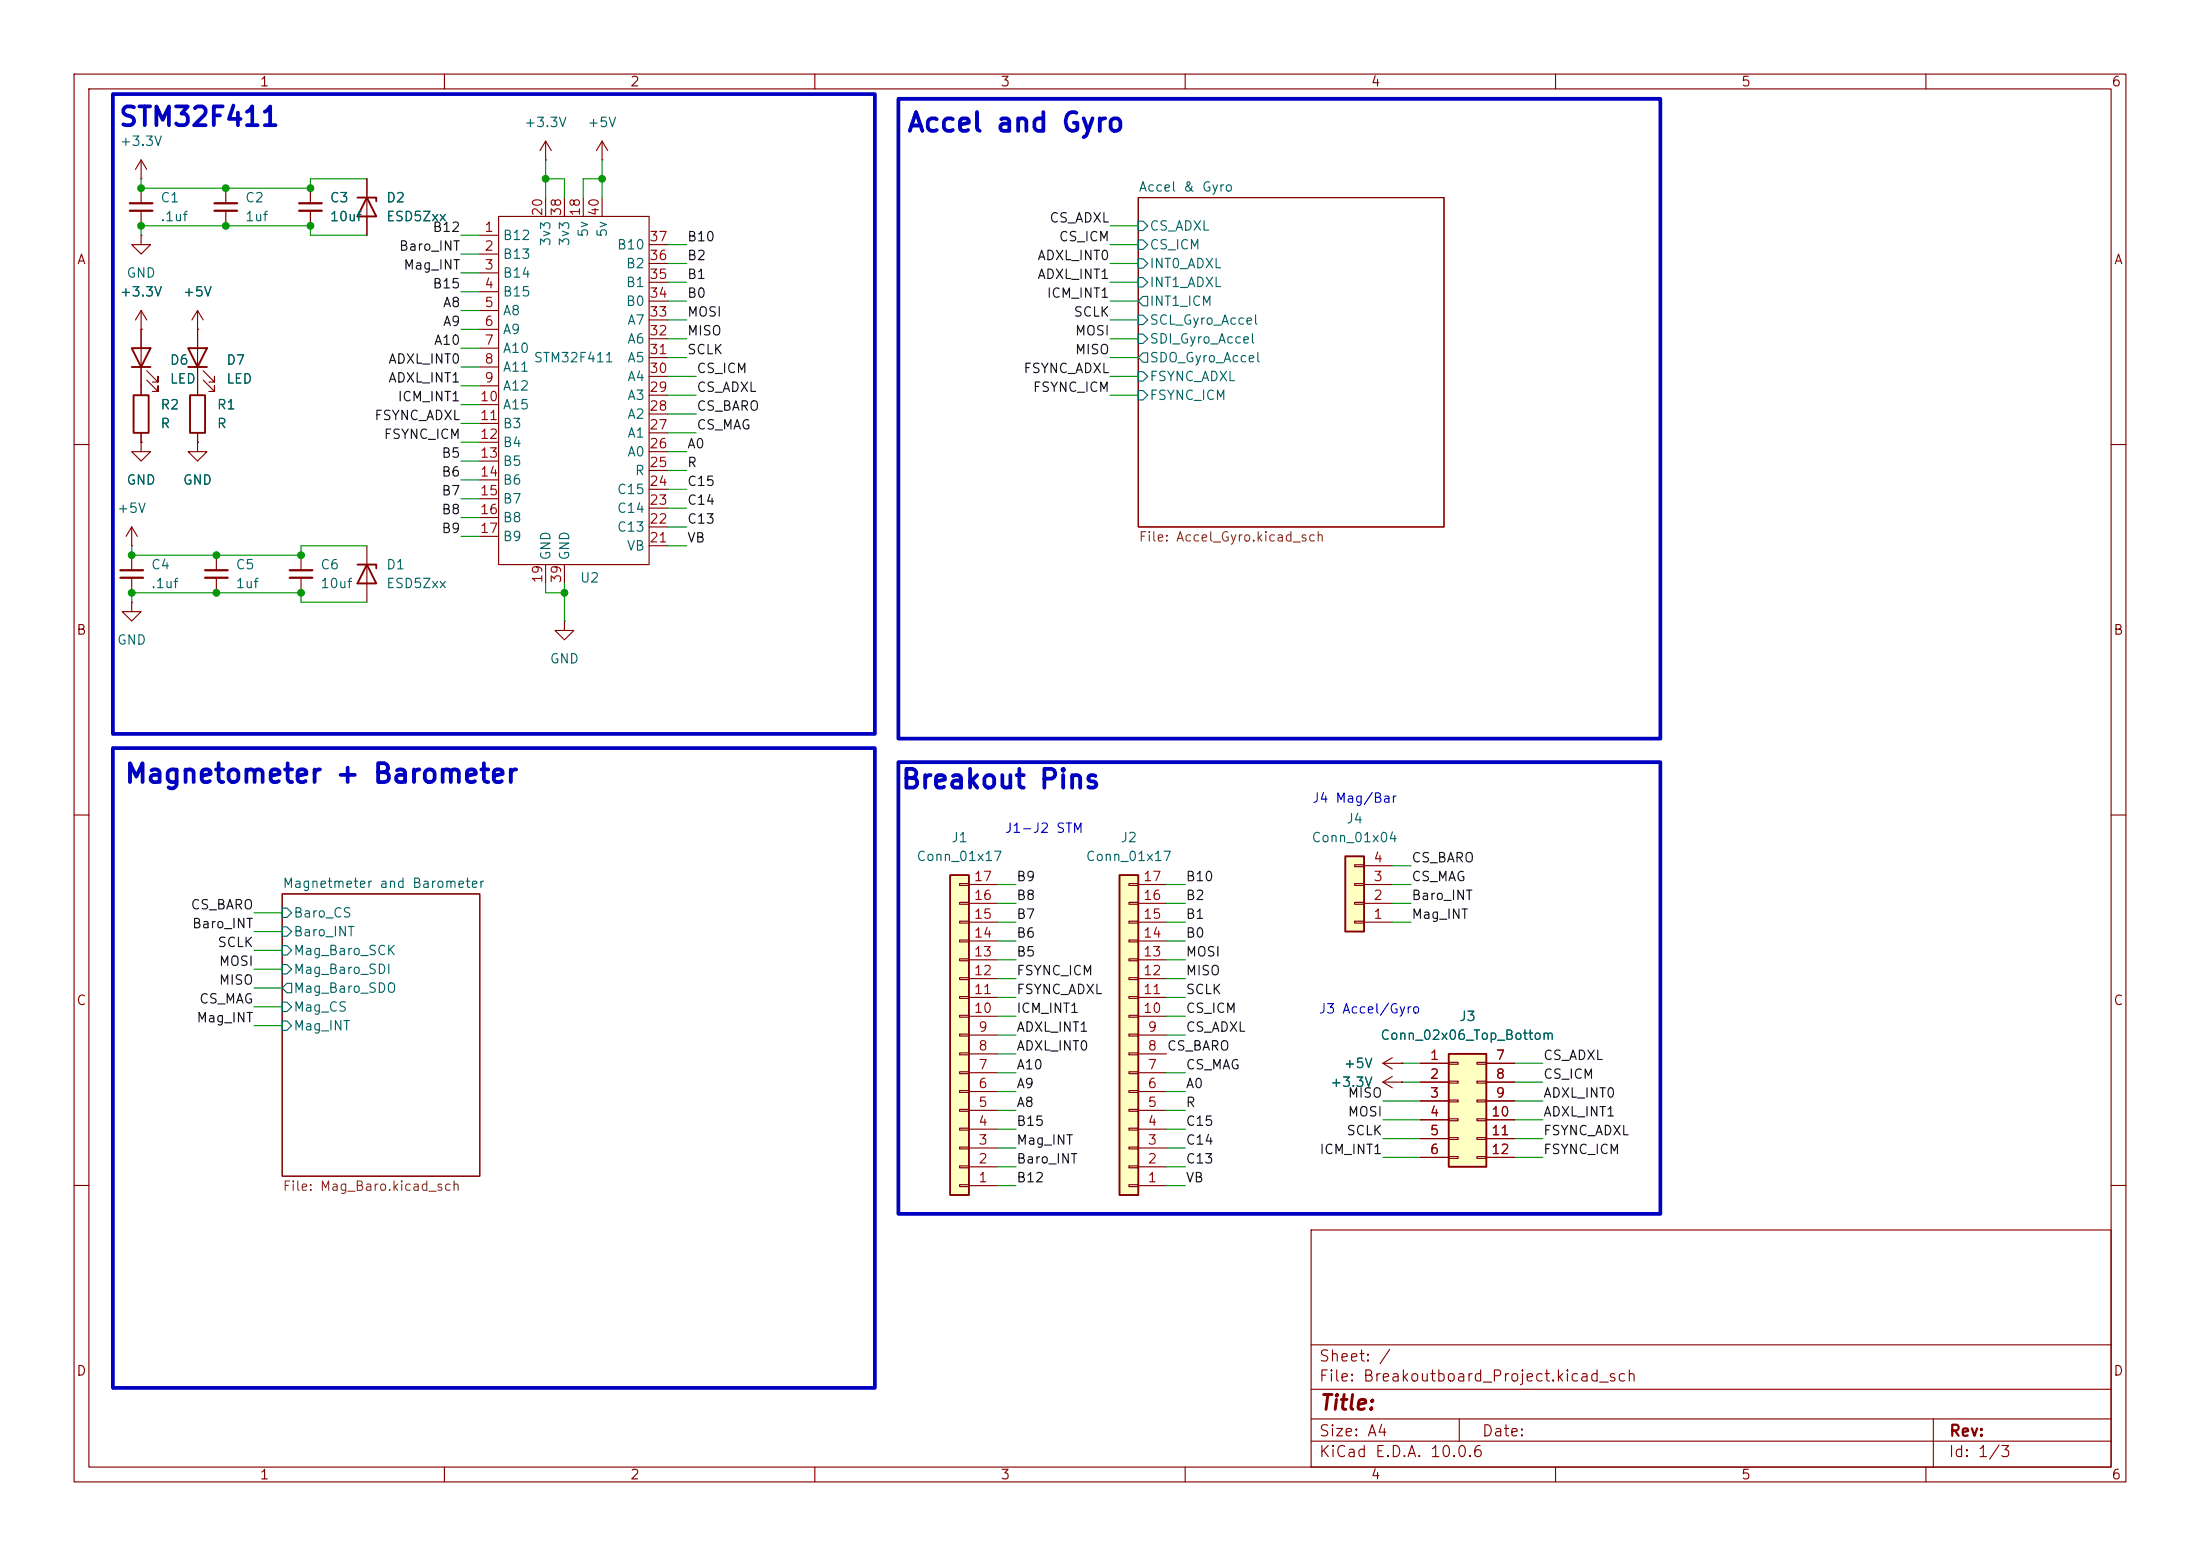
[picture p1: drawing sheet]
<svg xmlns="http://www.w3.org/2000/svg" width="297mm" height="210mm" viewBox="0 0 297 210" stroke-linecap="round" stroke-linejoin="round" font-family="sans-serif">
<g fill="none" stroke="#840000" stroke-width=".15">
<path d="M10 10h277v190h-277zM12 12h273v186h-273zM60 10v2M110 10v2M160 10v2M210 10v2M260 10v2M153.7 26.7h41.2v44.4h-41.2zM10 60h2M285 60h2M10 110h2M285 110h2"/>
<path d="M38.1 120.7h26.7v38.1h-26.7zM10 160h2M177 166h108v32h-108zM285 160h2M60 198v2M110 198v2M160 198v2M177 194.5h108M177 191.5h108M177 187.5h108M177 181.5h108M197 191.5v3"/>
<path d="M210 198v2M260 198v2M261 191.5v6.5"/>
</g>
<g fill="none" stroke="#006464" stroke-width=".15">
<path d="M153.7 29.8h.6l.6 .7-.6 .6h-.6zM153.7 32.4h.6l.6 .6-.6 .7h-.6zM153.7 34.9h.6l.6 .7-.6 .6h-.6zM153.7 37.5h.6l.6 .6-.6 .6h-.6zM153.7 42.5h.6l.6 .7-.6 .6h-.6zM153.7 45.1h.6l.6 .6-.6 .7h-.6zM153.7 50.2h.6l.6 .6-.6 .6h-.6zM153.7 52.7h.6l.6 .6-.6 .7h-.6zM154.3 40h.6v1.3h-.6l-.6-.7zM154.3 47.6h.6v1.3h-.6l-.6-.6zM38.1 122.6h.6l.7 .6-.7 .6h-.6zM38.1 125.1h.6l.7 .6-.7 .7h-.6z"/>
<path d="M38.1 127.6h.6l.7 .7-.7 .6h-.6zM38.1 130.2h.6l.7 .6-.7 .6h-.6zM38.1 135.3h.6l.7 .6-.7 .6h-.6zM38.1 137.8h.6l.7 .6-.7 .7h-.6zM38.7 132.7h.7v1.3h-.7l-.6-.6z"/>
</g>
<path d="M128.3 118.1h2.5v43.2h-2.5z" fill="#ffffc2"/>
<path d="M128.3 118.1h2.5v43.2h-2.5z" fill="none" stroke="#840000" stroke-width=".25"/>
<g fill="none" stroke="#840000" stroke-width=".15">
<path d="M129.5 119.3h1.3v.2h-1.3zM130.8 119.4h3.8M129.5 139.6h1.3v.2h-1.3zM129.5 137h1.3v.3h-1.3zM129.5 134.5h1.3v.2h-1.3zM129.5 132h1.3v.2h-1.3zM129.5 129.4h1.3v.3h-1.3zM129.5 126.9h1.3v.2h-1.3zM129.5 124.3h1.3v.3h-1.3zM129.5 121.8h1.3v.2h-1.3zM130.8 139.7h3.8M130.8 137.2h3.8"/>
<path d="M130.8 134.6h3.8M130.8 132.1h3.8M130.8 129.5h3.8M130.8 127h3.8M130.8 124.5h3.8M130.8 121.9h3.8M129.5 159.9h1.3v.2h-1.3zM129.5 157.4h1.3v.2h-1.3zM129.5 154.8h1.3v.3h-1.3zM129.5 152.3h1.3v.2h-1.3zM129.5 149.7h1.3v.3h-1.3zM129.5 147.2h1.3v.2h-1.3z"/>
<path d="M129.5 144.7h1.3v.2h-1.3zM129.5 142.1h1.3v.3h-1.3zM130.8 157.5h3.8M130.8 154.9h3.8M130.8 152.4h3.8M130.8 149.9h3.8M130.8 147.3h3.8M130.8 144.8h3.8M130.8 142.2h3.8M130.8 160h3.8"/>
</g>
<path d="M181.6 115.6h2.5v10.1h-2.5z" fill="#ffffc2"/>
<path d="M181.6 115.6h2.5v10.1h-2.5z" fill="none" stroke="#840000" stroke-width=".25"/>
<path d="M182.9 119.3h1.2v.2h-1.2zM182.9 116.7h1.2v.3h-1.2zM184.1 119.4h3.9M184.1 116.8h3.9M182.9 124.3h1.2v.3h-1.2zM182.9 121.8h1.2v.2h-1.2zM184.1 124.5h3.9M184.1 121.9h3.9M186.7 143.5l1.3 .8M186.7 143.5h2.5M188 142.7l-1.3 .8M189.2 143.5h.1" fill="none" stroke="#840000" stroke-width=".15"/>
<path d="M195.6 142.2h5.1v15.3h-5.1z" fill="#ffffc2"/>
<path d="M195.6 142.2h5.1v15.3h-5.1z" fill="none" stroke="#840000" stroke-width=".25"/>
<g fill="none" stroke="#840000" stroke-width=".15">
<path d="M76.2 83.8v1.3h1.3l-1.3 1.3-1.3-1.3h1.3M76.2 83.8h.1M191.8 143.5h3.8M191.8 146.1h3.8M191.8 148.6h3.8M191.8 151.1h3.8M191.8 153.7h3.8M191.8 156.2h3.8M195.6 143.4h1.2v.2h-1.2zM195.6 145.9h1.2v.3h-1.2zM195.6 148.5h1.2v.2h-1.2zM195.6 151h1.2v.3h-1.2z"/>
<path d="M195.6 153.5h1.2v.3h-1.2zM195.6 156.1h1.2v.2h-1.2zM199.4 143.4h1.3v.2h-1.3zM199.4 145.9h1.3v.3h-1.3zM199.4 148.5h1.3v.2h-1.3zM199.4 151h1.3v.3h-1.3zM199.4 153.5h1.3v.3h-1.3zM199.4 156.1h1.3v.2h-1.3zM200.7 143.5h3.8M200.7 146.1h3.8M200.7 148.6h3.8M200.7 151.1h3.8"/>
<path d="M200.7 153.7h3.8M200.7 156.2h3.8"/>
</g>
<path d="M151.1 118.1h2.6v43.2h-2.6z" fill="#ffffc2"/>
<path d="M48.3 26.7h2.5v.5M49.5 26.7l1.3 2.5h-2.5zM17.8 47h2.5l-1.3 2.5zM17.8 49.5h2.5M18 53.3h2.1v5.1h-2.1zM25.4 47h2.5l-1.2 2.5zM25.4 49.5h2.5M25.7 53.3h2v5.1h-2zM48.3 76.2h2.5v.5M49.5 76.2l1.3 2.5h-2.5zM151.1 118.1h2.6v43.2h-2.6z" fill="none" stroke="#840000" stroke-width=".25"/>
<g fill="none" stroke="#840000" stroke-width=".15">
<path d="M73.7 19.1v2.5M73.7 19.1l-.8 1.2M73.7 19.1l.7 1.2M81.3 19.1l-.8 1.2M81.3 19.1l.7 1.2M81.3 19.1v2.5M19 24.1h.1M19 31.8v1.2h1.3l-1.3 1.3-1.2-1.3h1.2M19 31.8h.1M19 21.6v2.5M19 25.4v2M19 28.4v2.1"/>
<path d="M19 21.6l-.7 1.3M19 21.6l.8 1.3M30.5 25.4v2M30.5 28.4v2.1M41.9 25.4v2M41.9 28.4v2.1M49.5 24.1v7.7M64.8 31.8h2.5M64.8 34.3h2.5M64.8 36.8h2.5M64.8 39.4h2.5M67.3 29.2h20.3v47h-20.3z"/>
<path d="M73.7 21.6h.1M73.7 26.7v2.5M76.2 26.7v2.5M78.7 26.7v2.5M81.3 21.6h.1M81.3 26.7v2.5M87.6 38.1h2.6M87.6 35.6h2.6M87.6 33h2.6M19 44.5h.1M19 59.7v1.3h1.3l-1.3 1.2-1.2-1.2h1.2M19 59.7h.1"/>
<path d="M19 41.9v11.4M19 58.4v1.3M19 41.9l-.7 1.3M19 41.9l.8 1.3M19.8 51.3l1.5 1.5v-.7v.7h-.7M19.8 50l1.5 1.6v-.8v.8h-.7M26.7 44.5h.1M26.7 59.7v1.3h1.2l-1.2 1.2-1.3-1.2h1.3M26.7 59.7h.1M26.7 41.9v11.4M26.7 58.4v1.3M26.7 41.9l-.8 1.3"/>
<path d="M26.7 41.9l.7 1.3M27.4 51.3l1.6 1.5v-.7v.7h-.8M27.4 50l1.6 1.6v-.8v.8h-.8M64.8 41.9h2.5M64.8 44.5h2.5M64.8 47h2.5M64.8 49.5h2.5M64.8 52.1h2.5M64.8 54.6h2.5M64.8 57.2h2.5M64.8 59.7h2.5M87.6 58.4h2.6"/>
<path d="M87.6 55.9h2.6M87.6 53.3h2.6M87.6 50.8h2.6M87.6 48.3h2.6M87.6 45.7h2.6M87.6 43.2h2.6M87.6 40.6h2.6M17.8 73.7h.1M17.8 71.1v2.6M17.8 74.9v2.1M17.8 78v2M17.8 71.1l-.8 1.3"/>
<path d="M17.8 71.1l.7 1.3M29.2 74.9v2.1M29.2 78v2M40.6 74.9v2.1M40.6 78v2M49.5 73.7v7.6M64.8 62.2h2.5M64.8 64.8h2.5M64.8 67.3h2.5M64.8 69.9h2.5M64.8 72.4h2.5M73.7 76.2v2.5"/>
<path d="M76.2 76.2v2.5M87.6 73.7h2.6M87.6 71.1h2.6M87.6 68.6h2.6M87.6 66h2.6M87.6 63.5h2.6M87.6 61h2.6M17.8 81.3v1.3h1.2l-1.2 1.2-1.3-1.2h1.3M17.8 81.3h.1M152.4 119.3h1.3v.2h-1.3zM153.7 119.4h3.8M152.4 139.6h1.3v.2h-1.3z"/>
<path d="M152.4 137h1.3v.3h-1.3zM152.4 134.5h1.3v.2h-1.3zM152.4 132h1.3v.2h-1.3zM152.4 129.4h1.3v.3h-1.3zM152.4 126.9h1.3v.2h-1.3zM152.4 124.3h1.3v.3h-1.3zM152.4 121.8h1.3v.2h-1.3zM153.7 139.7h3.8M153.7 137.2h3.8M153.7 134.6h3.8M153.7 132.1h3.8M153.7 129.5h3.8"/>
<path d="M153.7 127h3.8M153.7 124.5h3.8M153.7 121.9h3.8M152.4 159.9h1.3v.2h-1.3zM152.4 157.4h1.3v.2h-1.3zM152.4 154.8h1.3v.3h-1.3zM152.4 152.3h1.3v.2h-1.3zM152.4 149.7h1.3v.3h-1.3zM152.4 147.2h1.3v.2h-1.3zM152.4 144.7h1.3v.2h-1.3zM152.4 142.1h1.3v.3h-1.3zM153.7 157.5h3.8"/>
<path d="M153.7 154.9h3.8M153.7 152.4h3.8M153.7 149.9h3.8M153.7 147.3h3.8M153.7 144.8h3.8M153.7 142.2h3.8M186.7 146.1l1.3 .7M186.7 146.1h2.5M188 145.3l-1.3 .8M189.2 146.1h.1M189.2 143.5h.1M191.8 146.1h3.8"/>
<path d="M191.8 143.5h3.8M191.8 148.6h3.8M191.8 151.1h3.8M191.8 153.7h3.8M191.8 156.2h3.8M200.7 146.1h3.8M200.7 143.5h3.8M200.7 148.6h3.8M200.7 151.1h3.8M200.7 153.7h3.8M200.7 156.2h3.8M153.7 160h3.8"/>
</g>
<path d="M17.5 27.4h3.1M17.5 28.4h3.1M29 27.4h3M29 28.4h3M40.4 27.4h3M40.4 28.4h3M16.3 77h3M16.3 78h3M27.7 77h3M27.7 78h3M39.1 77h3.1M39.1 78h3.1" fill="none" stroke="#840000" stroke-width=".3"/>
<g fill="none" stroke="#009600" stroke-width=".15">
<path d="M19 24.1v1.3h22.9v-1.3h7.6M19 31.8v-1.3h22.9v1.3h7.6M62.2 39.4h2.6M62.2 36.8h2.6M62.2 34.3h2.6M62.2 31.8h2.6M73.7 21.6v5.1M73.7 24.1h2.5v2.6M81.3 21.6v5.1M81.3 24.1h-2.6v2.6M90.2 35.6h2.5M90.2 38.1h2.5"/>
<path d="M90.2 33h2.5M149.9 35.6h3.8M149.9 38.1h3.8M149.9 33h3.8M149.9 30.5h3.8M62.2 44.5h2.6M62.2 41.9h2.6M62.2 47h2.6M62.2 57.2h2.6M62.2 54.6h2.6M62.2 49.5h2.6M62.2 59.7h2.6"/>
<path d="M62.2 52.1h2.6M90.2 58.4h3.8M90.2 48.3h2.5M90.2 45.7h2.5M90.2 40.6h2.5M90.2 43.2h2.5M90.2 53.3h3.8M90.2 50.8h3.8M90.2 55.9h3.8M149.9 48.3h3.8M149.9 45.7h3.8M149.9 40.6h3.8"/>
<path d="M149.9 43.2h3.8M149.9 53.3h3.8M149.9 50.8h3.8M17.8 73.7v1.2h22.8v-1.2h8.9M62.2 62.2h2.6M62.2 64.8h2.6M62.2 67.3h2.6M62.2 69.9h2.6M62.2 72.4h2.6M73.7 78.7v1.3h2.5M76.2 78.7v5.1M90.2 61h2.5"/>
<path d="M90.2 63.5h2.5M90.2 66h2.5M90.2 71.1h2.5M90.2 68.6h2.5M90.2 73.7h2.5M17.8 81.3v-1.3h22.8v1.3h8.9M134.6 119.4h2.6M157.5 119.4h2.5M188 119.4h2.5M188 116.8h2.5M34.3 133.4h3.8M34.3 138.4h3.8"/>
<path d="M34.3 135.9h3.8M34.3 130.8h3.8M34.3 123.2h3.8M34.3 128.3h3.8M34.3 125.7h3.8M134.6 121.9h2.6M134.6 124.5h2.6M134.6 134.6h2.6M134.6 139.7h2.6M134.6 137.2h2.6M134.6 132.1h2.6M134.6 129.5h2.6"/>
<path d="M134.6 127h2.6M157.5 121.9h2.5M157.5 124.5h2.5M157.5 134.6h2.5M157.5 139.7h2.5M157.5 137.2h2.5M157.5 132.1h2.5M157.5 129.5h2.5M157.5 127h2.5M188 121.9h2.5M188 124.5h2.5M134.6 157.5h2.6"/>
<path d="M134.6 154.9h2.6M134.6 152.4h2.6M134.6 147.3h2.6M134.6 144.8h2.6M134.6 142.2h2.6M134.6 149.9h2.6M157.5 157.5h2.5M157.5 154.9h2.5M157.5 152.4h2.5M157.5 147.3h2.5M157.5 144.8h2.5M157.5 149.9h2.5"/>
<path d="M186.7 151.1h5.1M186.7 156.2h5.1M186.7 153.7h5.1M186.7 148.6h5.1M189.2 143.5h2.6M189.2 146.1h2.6M204.5 143.5h3.8M204.5 151.1h3.8M204.5 156.2h3.8M204.5 153.7h3.8M204.5 148.6h3.8M204.5 146.1h3.8"/>
<path d="M134.6 160h2.6M157.5 160h2.5"/>
</g>
<path d="M15.2 12.7h102.9v86.4h-102.9zM121.3 13.3h102.9v86.4h-102.9zM15.2 101h102.9v86.3h-102.9zM121.3 102.9h102.9v60.9h-102.9z" fill="none" stroke="#0000c2" stroke-width=".51"/>
<g fill="#009600" stroke="#009600" stroke-width=".14">
<circle cx="81.3" cy="24.1" r=".46"/>
<circle cx="19" cy="25.4" r=".46"/>
<circle cx="19" cy="30.5" r=".46"/>
<circle cx="17.8" cy="80" r=".46"/>
<circle cx="17.8" cy="74.9" r=".46"/>
<circle cx="29.2" cy="74.9" r=".46"/>
<circle cx="40.6" cy="74.9" r=".46"/>
<circle cx="40.6" cy="80" r=".46"/>
<circle cx="29.2" cy="80" r=".46"/>
<circle cx="76.2" cy="80" r=".46"/>
<circle cx="41.9" cy="30.5" r=".46"/>
<circle cx="41.9" cy="25.4" r=".46"/>
<circle cx="30.5" cy="30.5" r=".46"/>
<circle cx="30.5" cy="25.4" r=".46"/>
<circle cx="73.7" cy="24.1" r=".46"/>
</g>
<g font-size="2.5" fill="#0000c2">
<text x="15.9" y="17.7">STM32F411</text>
<text x="122.3" y="18.4">Accel and Gyro</text>
<text x="16.7" y="106.3">Magnetometer + Barometer</text>
<text x="121.5" y="107.1">Breakout Pins</text>
</g>
<text font-size="2" fill="#840000" x="178" y="190.8">Title:</text>
<g font-size="1.5" fill="#840000">
<text x="178" y="184.1">Sheet: /</text>
<text x="178" y="186.8">File: Breakoutboard_Project.kicad_sch</text>
<text x="178" y="197">KiCad E.D.A. 10.0.6</text>
<text x="178" y="194.2">Size: A4</text>
<text x="200" y="194.2">Date:</text>
<text x="263" y="197">Id: 1/3</text>
<text x="263" y="194.2">Rev:</text>
</g>
<g font-size="1.3" fill="#840000">
<text x="35" y="12">1</text>
<text x="85" y="12">2</text>
<text x="135" y="12">3</text>
<text x="185" y="12">4</text>
<text x="235" y="12">5</text>
<text x="285" y="12">6</text>
<text x="10.3" y="36">A</text>
<text x="285.3" y="36">A</text>
<text x="10.2" y="86">B</text>
<text x="285.2" y="86">B</text>
<text x="10.2" y="136">C</text>
<text x="285.2" y="136">C</text>
<text x="10.2" y="186">D</text>
<text x="285.2" y="186">D</text>
<text x="35" y="200">1</text>
<text x="85" y="200">2</text>
<text x="135" y="200">3</text>
<text x="185" y="200">4</text>
<text x="235" y="200">5</text>
<text x="285" y="200">6</text>
</g>
<g font-size="1.3" fill="#006464">
<text x="70.7" y="17.5">+3.3V</text>
<text x="79.2" y="17.5">+5V</text>
<text x="16.1" y="20">+3.3V</text>
<text x="21.6" y="27.6">C1</text>
<text x="33" y="27.6">C2</text>
<text x="44.4" y="27.6">C3</text>
<text x="52.1" y="27.6">D2</text>
<text x="153.6" y="26.2">Accel &amp; Gyro</text>
<text x="21.6" y="30.2">.1uf</text>
<text x="33" y="30.2">1uf</text>
<text x="44.4" y="30.2">10uf</text>
<text x="52.1" y="30.2">ESD5Zxx</text>
<text x="67.8" y="32.7">B12</text>
<text x="67.8" y="35.3">B13</text>
<text x="74.6" y="33.3" transform="rotate(-90 74.6 33.3)">3v3</text>
<text x="77.2" y="33.3" transform="rotate(-90 77.2 33.3)">3v3</text>
<text x="79.7" y="32.1" transform="rotate(-90 79.7 32.1)">5v</text>
<text x="82.2" y="32.1" transform="rotate(-90 82.2 32.1)">5v</text>
<text x="83.2" y="34">B10</text>
<text x="155.1" y="31.4">CS_ADXL</text>
<text x="155.1" y="34">CS_ICM</text>
<text x="16.1" y="40.3">+3.3V</text>
<text x="17" y="37.8">GND</text>
<text x="24.6" y="40.3">+5V</text>
<text x="67.8" y="37.8">B14</text>
<text x="67.8" y="40.3">B15</text>
<text x="84.4" y="41.6">B0</text>
<text x="84.4" y="39.1">B1</text>
<text x="84.4" y="36.5">B2</text>
<text x="155.1" y="36.5">INT0_ADXL</text>
<text x="155.1" y="39.1">INT1_ADXL</text>
<text x="155.1" y="41.6">INT1_ICM</text>
<text x="67.8" y="42.9">A8</text>
<text x="67.8" y="45.4">A9</text>
<text x="67.8" y="48">A10</text>
<text x="84.6" y="46.7">A6</text>
<text x="84.6" y="44.1">A7</text>
<text x="155.1" y="44.1">SCL_Gyro_Accel</text>
<text x="155.1" y="46.7">SDI_Gyro_Accel</text>
<text x="22.8" y="49.5">D6</text>
<text x="22.8" y="52.1">LED</text>
<text x="30.5" y="49.5">D7</text>
<text x="30.5" y="52.1">LED</text>
<text x="67.8" y="50.5">A11</text>
<text x="67.8" y="53">A12</text>
<text x="72" y="49.2">STM32F411</text>
<text x="84.6" y="51.8">A4</text>
<text x="84.6" y="49.2">A5</text>
<text x="155.1" y="49.2">SDO_Gyro_Accel</text>
<text x="155.1" y="51.8">FSYNC_ADXL</text>
<text x="21.6" y="55.6">R2</text>
<text x="21.6" y="58.1">R</text>
<text x="29.2" y="55.6">R1</text>
<text x="29.2" y="58.1">R</text>
<text x="67.8" y="55.6">A15</text>
<text x="67.8" y="58.1">B3</text>
<text x="84.6" y="59.4">A1</text>
<text x="84.6" y="56.8">A2</text>
<text x="84.6" y="54.3">A3</text>
<text x="155.1" y="54.3">FSYNC_ICM</text>
<text x="17" y="65.7">GND</text>
<text x="24.6" y="65.7">GND</text>
<text x="67.8" y="60.7">B4</text>
<text x="67.8" y="63.2">B5</text>
<text x="67.8" y="65.7">B6</text>
<text x="84.6" y="61.9">A0</text>
<text x="85.6" y="64.5">R</text>
<text x="15.7" y="69.5">+5V</text>
<text x="67.8" y="68.3">B7</text>
<text x="67.8" y="70.8">B8</text>
<text x="83.2" y="69.5">C14</text>
<text x="83.2" y="67">C15</text>
<text x="20.3" y="77.2">C4</text>
<text x="31.7" y="77.2">C5</text>
<text x="43.2" y="77.2">C6</text>
<text x="52.1" y="77.2">D1</text>
<text x="67.8" y="73.4">B9</text>
<text x="74.6" y="75.7" transform="rotate(-90 74.6 75.7)">GND</text>
<text x="77.2" y="75.7" transform="rotate(-90 77.2 75.7)">GND</text>
<text x="83.2" y="72.1">C13</text>
<text x="84.5" y="74.6">VB</text>
<text x="20.3" y="79.7">.1uf</text>
<text x="31.7" y="79.7">1uf</text>
<text x="43.2" y="79.7">10uf</text>
<text x="52.1" y="79.7">ESD5Zxx</text>
<text x="78.2" y="78.9">U2</text>
<text x="15.7" y="87.3">GND</text>
<text x="74.1" y="89.9">GND</text>
<text x="128.3" y="114">J1</text>
<text x="151.2" y="114">J2</text>
<text x="177" y="114">Conn_01x04</text>
<text x="181.7" y="111.5">J4</text>
<text x="123.6" y="116.5">Conn_01x17</text>
<text x="146.5" y="116.5">Conn_01x17</text>
<text x="38.1" y="120.2">Magnetmeter and Barometer</text>
<text x="39.5" y="124.2">Baro_CS</text>
<text x="39.5" y="126.7">Baro_INT</text>
<text x="39.5" y="129.2">Mag_Baro_SCK</text>
<text x="39.5" y="131.8">Mag_Baro_SDI</text>
<text x="39.5" y="134.3">Mag_Baro_SDO</text>
<text x="39.5" y="136.9">Mag_CS</text>
<text x="39.5" y="139.4">Mag_INT</text>
<text x="186.3" y="140.7">Conn_02x06_Top_Bottom</text>
<text x="196.9" y="138.1">J3</text>
<text x="179.5" y="147">+3.3V</text>
<text x="181.3" y="144.5">+5V</text>
</g>
<g font-size="1.3" fill="#a90000">
<text x="73.5" y="29.3" transform="rotate(-90 73.5 29.3)">20</text>
<text x="76.1" y="29.3" transform="rotate(-90 76.1 29.3)">38</text>
<text x="78.6" y="29.3" transform="rotate(-90 78.6 29.3)">18</text>
<text x="81.1" y="29.3" transform="rotate(-90 81.1 29.3)">40</text>
<text x="65.3" y="31.6">1</text>
<text x="65.3" y="34.2">2</text>
<text x="87.6" y="35.4">36</text>
<text x="87.6" y="32.9">37</text>
<text x="65.3" y="36.7">3</text>
<text x="65.3" y="39.2">4</text>
<text x="65.3" y="41.8">5</text>
<text x="87.6" y="40.5">34</text>
<text x="87.6" y="38">35</text>
<text x="65.3" y="44.3">6</text>
<text x="65.3" y="46.9">7</text>
<text x="87.6" y="45.6">32</text>
<text x="87.6" y="43">33</text>
<text x="65.3" y="49.4">8</text>
<text x="65.3" y="51.9">9</text>
<text x="87.6" y="53.2">29</text>
<text x="87.6" y="50.7">30</text>
<text x="87.6" y="48.1">31</text>
<text x="64.7" y="54.5">10</text>
<text x="64.7" y="57">11</text>
<text x="64.7" y="59.6">12</text>
<text x="87.6" y="58.3">27</text>
<text x="87.6" y="55.7">28</text>
<text x="64.7" y="62.1">13</text>
<text x="64.7" y="64.6">14</text>
<text x="87.6" y="65.9">24</text>
<text x="87.6" y="63.4">25</text>
<text x="87.6" y="60.8">26</text>
<text x="64.7" y="67.2">15</text>
<text x="64.7" y="69.7">16</text>
<text x="87.6" y="71">22</text>
<text x="87.6" y="68.4">23</text>
<text x="64.7" y="72.3">17</text>
<text x="87.6" y="73.5">21</text>
<text x="73.5" y="78.8" transform="rotate(-90 73.5 78.8)">19</text>
<text x="76.1" y="78.8" transform="rotate(-90 76.1 78.8)">39</text>
<text x="131.4" y="119.2">17</text>
<text x="154.2" y="119.2">17</text>
<text x="185.3" y="119.2">3</text>
<text x="185.3" y="116.7">4</text>
<text x="131.4" y="124.3">15</text>
<text x="131.4" y="121.8">16</text>
<text x="154.2" y="124.3">15</text>
<text x="154.2" y="121.8">16</text>
<text x="185.3" y="124.3">1</text>
<text x="185.3" y="121.8">2</text>
<text x="131.4" y="131.9">12</text>
<text x="131.4" y="129.4">13</text>
<text x="131.4" y="126.9">14</text>
<text x="154.2" y="131.9">12</text>
<text x="154.2" y="129.4">13</text>
<text x="154.2" y="126.9">14</text>
<text x="131.4" y="137">10</text>
<text x="131.4" y="134.5">11</text>
<text x="154.2" y="137">10</text>
<text x="154.2" y="134.5">11</text>
<text x="132" y="142.1">8</text>
<text x="132" y="139.6">9</text>
<text x="154.8" y="142.1">8</text>
<text x="154.8" y="139.6">9</text>
<text x="192.9" y="143.4">1</text>
<text x="201.8" y="143.4">7</text>
<text x="132" y="149.7">5</text>
<text x="132" y="147.2">6</text>
<text x="132" y="144.6">7</text>
<text x="154.8" y="149.7">5</text>
<text x="154.8" y="147.2">6</text>
<text x="154.8" y="144.6">7</text>
<text x="192.9" y="145.9">2</text>
<text x="192.9" y="148.5">3</text>
<text x="201.8" y="145.9">8</text>
<text x="201.8" y="148.5">9</text>
<text x="132" y="154.8">3</text>
<text x="132" y="152.3">4</text>
<text x="154.8" y="154.8">3</text>
<text x="154.8" y="152.3">4</text>
<text x="192.9" y="151">4</text>
<text x="192.9" y="153.5">5</text>
<text x="201.2" y="151">10</text>
<text x="201.2" y="153.5">11</text>
<text x="132" y="159.9">1</text>
<text x="132" y="157.3">2</text>
<text x="154.8" y="159.9">1</text>
<text x="154.8" y="157.3">2</text>
<text x="192.9" y="156.1">6</text>
<text x="201.2" y="156.1">12</text>
</g>
<g font-size="1.3" fill="#0f0f0f">
<text x="53.8" y="34.2">Baro_INT</text>
<text x="58.3" y="31.6">B12</text>
<text x="92.7" y="32.9">B10</text>
<text x="92.7" y="35.4">B2</text>
<text x="140" y="35.4">ADXL_INT0</text>
<text x="141.6" y="30.4">CS_ADXL</text>
<text x="142.9" y="32.9">CS_ICM</text>
<text x="54.4" y="36.7">Mag_INT</text>
<text x="58.3" y="39.2">B15</text>
<text x="59.7" y="41.8">A8</text>
<text x="92.7" y="38">B1</text>
<text x="92.7" y="40.5">B0</text>
<text x="140" y="38">ADXL_INT1</text>
<text x="141.2" y="40.5">ICM_INT1</text>
<text x="58.5" y="46.9">A10</text>
<text x="59.7" y="44.3">A9</text>
<text x="92.7" y="45.6">MISO</text>
<text x="92.7" y="43.1">MOSI</text>
<text x="144.9" y="43.1">SCLK</text>
<text x="145" y="45.6">MOSI</text>
<text x="52.3" y="49.4">ADXL_INT0</text>
<text x="52.3" y="51.9">ADXL_INT1</text>
<text x="92.7" y="48.1">SCLK</text>
<text x="94" y="53.2">CS_ADXL</text>
<text x="94" y="50.7">CS_ICM</text>
<text x="138.1" y="50.7">FSYNC_ADXL</text>
<text x="139.4" y="53.2">FSYNC_ICM</text>
<text x="145" y="48.1">MISO</text>
<text x="50.5" y="57">FSYNC_ADXL</text>
<text x="51.7" y="59.6">FSYNC_ICM</text>
<text x="53.6" y="54.5">ICM_INT1</text>
<text x="94" y="55.8">CS_BARO</text>
<text x="94" y="58.3">CS_MAG</text>
<text x="59.5" y="62.1">B5</text>
<text x="59.5" y="64.6">B6</text>
<text x="92.7" y="63.4">R</text>
<text x="92.7" y="60.8">A0</text>
<text x="92.7" y="65.9">C15</text>
<text x="59.5" y="69.7">B8</text>
<text x="59.5" y="67.2">B7</text>
<text x="92.7" y="71">C13</text>
<text x="92.7" y="68.5">C14</text>
<text x="59.5" y="72.3">B9</text>
<text x="92.7" y="73.5">VB</text>
<text x="137.1" y="119.3">B9</text>
<text x="160" y="119.3">B10</text>
<text x="190.5" y="119.3">CS_MAG</text>
<text x="190.5" y="116.7">CS_BARO</text>
<text x="25.7" y="123.1">CS_BARO</text>
<text x="25.8" y="125.6">Baro_INT</text>
<text x="137.1" y="121.8">B8</text>
<text x="137.1" y="124.3">B7</text>
<text x="160" y="124.3">B1</text>
<text x="160" y="121.8">B2</text>
<text x="190.5" y="124.3">Mag_INT</text>
<text x="190.5" y="121.8">Baro_INT</text>
<text x="29.3" y="128.1">SCLK</text>
<text x="29.5" y="130.7">MOSI</text>
<text x="137.1" y="132">FSYNC_ICM</text>
<text x="137.1" y="129.4">B5</text>
<text x="137.1" y="126.9">B6</text>
<text x="160" y="129.4">MOSI</text>
<text x="160" y="132">MISO</text>
<text x="160" y="126.9">B0</text>
<text x="26.8" y="135.8">CS_MAG</text>
<text x="29.5" y="133.2">MISO</text>
<text x="137.1" y="134.5">FSYNC_ADXL</text>
<text x="137.1" y="137">ICM_INT1</text>
<text x="160" y="137">CS_ICM</text>
<text x="160" y="134.5">SCLK</text>
<text x="26.4" y="138.3">Mag_INT</text>
<text x="137.1" y="139.6">ADXL_INT1</text>
<text x="137.1" y="142.1">ADXL_INT0</text>
<text x="157.5" y="142.1">CS_BARO</text>
<text x="160" y="139.6">CS_ADXL</text>
<text x="208.3" y="143.4">CS_ADXL</text>
<text x="137.1" y="147.2">A9</text>
<text x="137.1" y="149.7">A8</text>
<text x="137.1" y="144.7">A10</text>
<text x="160" y="144.7">CS_MAG</text>
<text x="160" y="147.2">A0</text>
<text x="160" y="149.7">R</text>
<text x="181.9" y="148.5">MISO</text>
<text x="208.3" y="148.5">ADXL_INT0</text>
<text x="208.3" y="145.9">CS_ICM</text>
<text x="137.1" y="152.3">B15</text>
<text x="137.1" y="154.8">Mag_INT</text>
<text x="160" y="154.8">C14</text>
<text x="160" y="152.3">C15</text>
<text x="181.7" y="153.5">SCLK</text>
<text x="181.9" y="151">MOSI</text>
<text x="208.3" y="153.5">FSYNC_ADXL</text>
<text x="208.3" y="151">ADXL_INT1</text>
<text x="137.1" y="159.9">B12</text>
<text x="137.1" y="157.4">Baro_INT</text>
<text x="160" y="157.4">C13</text>
<text x="160" y="159.9">VB</text>
<text x="178.1" y="156.1">ICM_INT1</text>
<text x="208.3" y="156.1">FSYNC_ICM</text>
</g>
<g font-size="1.3" fill="#725600">
<text x="153.6" y="73.4">File: Accel_Gyro.kicad_sch</text>
<text x="38.1" y="161">File: Mag_Baro.kicad_sch</text>
</g>
<g font-size="1.3" fill="#0000c2">
<text x="135.6" y="112.7">J1-J2 STM</text>
<text x="177" y="108.7">J4 Mag/Bar</text>
<text x="178" y="137.1">J3 Accel/Gyro</text>
</g>
</svg>
